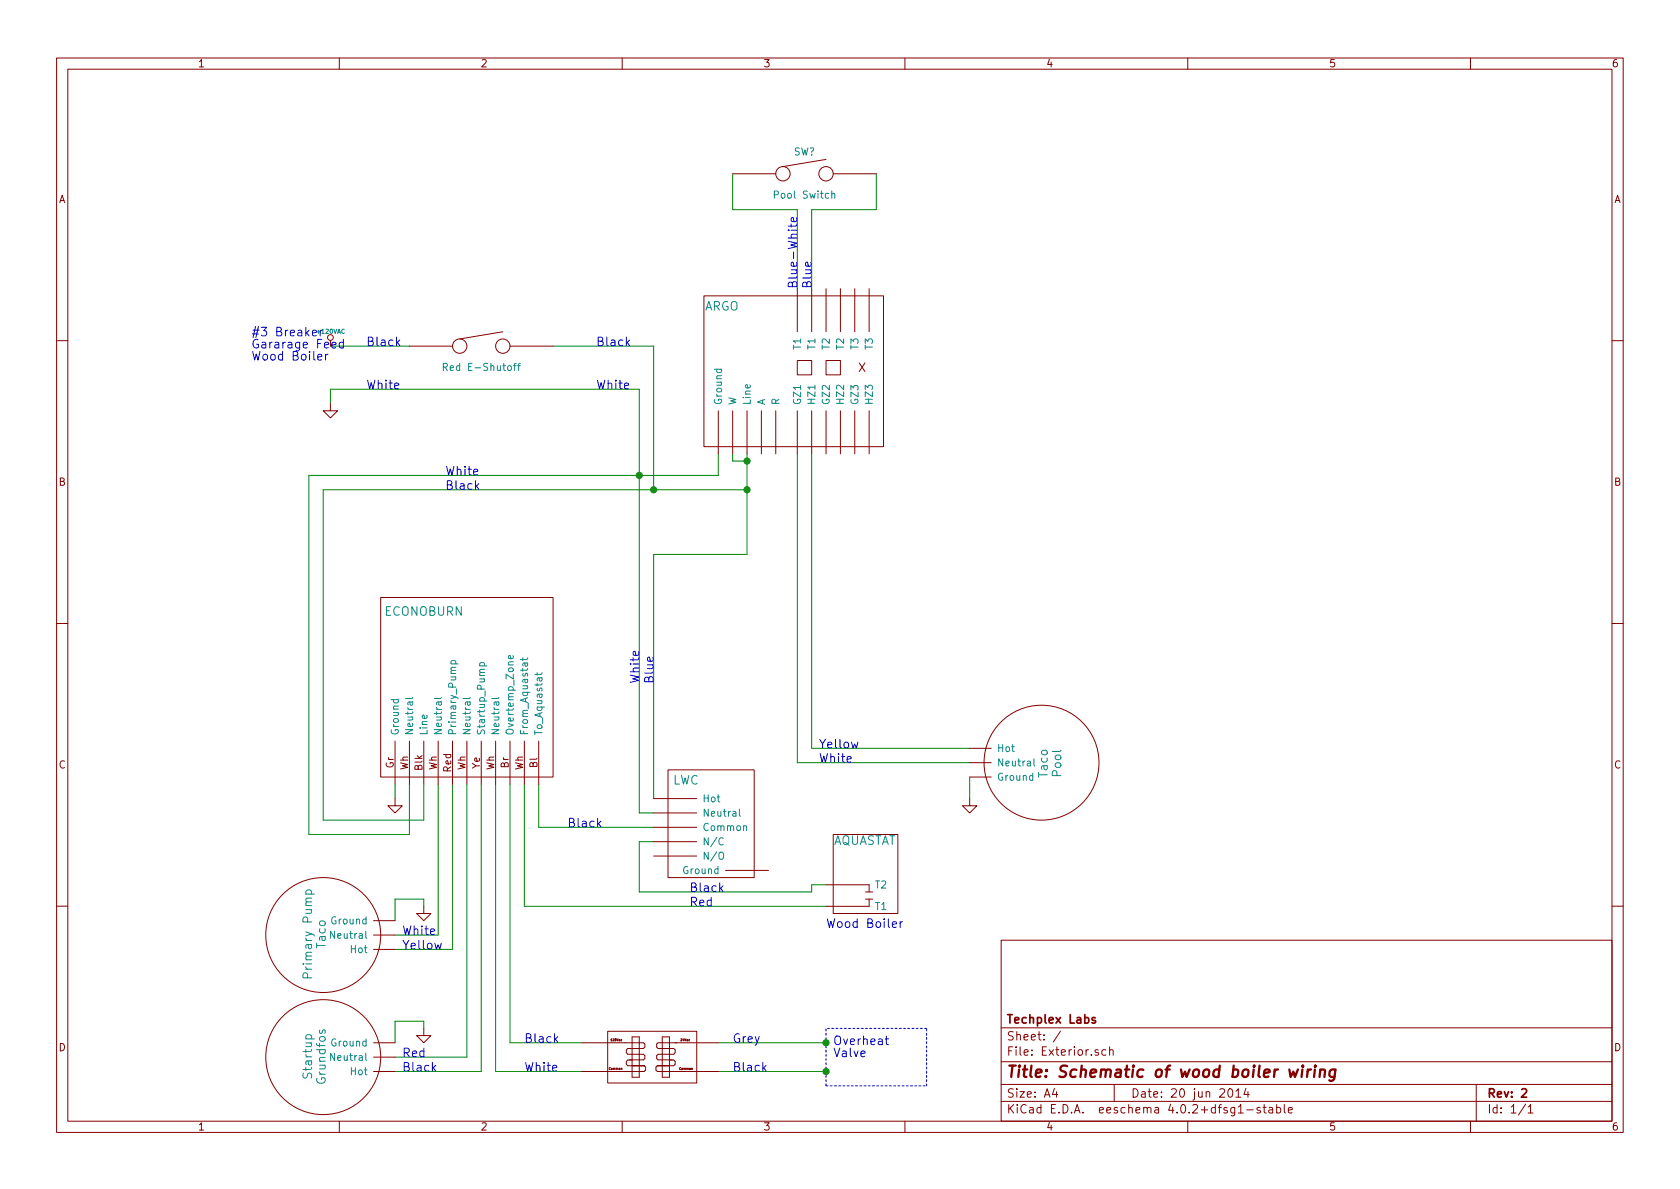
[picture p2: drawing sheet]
<svg xmlns="http://www.w3.org/2000/svg" width="297mm" height="210mm" viewBox="0 0 297 210" stroke-linecap="round" stroke-linejoin="round" font-family="sans-serif">
<g fill="none" stroke="#840000" stroke-width=".18">
<path d="M10 10.3h277v189.9h-277zM12 12.2h273v186.1h-273zM60 10.3v1.9M110 10.3v1.9M160 10.3v1.9M210 10.3v1.9M260 10.3v1.9M129.5 30.7h7.7M146 28.2l-7.6 1.3M147.3 30.7h7.6M88.9 58.7l-7.6 1.2M124.5 52.3h31.7v26.7h-31.7z"/>
<path d="M141 51v7.7M143.5 51v7.7M146 51v7.7M148.6 51v7.7M151.1 51v7.7M153.7 51v7.7M10 60.2h2M58.4 71.4v1.2h1.3l-1.3 1.3-1.3-1.3h1.3M72.4 61.2h7.6M90.2 61.2h7.6M127 72.6v7.7M129.5 72.6v7.7"/>
<path d="M132.1 72.6v7.7M134.6 72.6v7.7M137.2 72.6v7.7M141 63.7h2.5v2.6h-2.5zM141 72.6v7.7M143.5 72.6v7.7M146 63.7h2.6v2.6h-2.6zM146 72.6v7.7M148.6 72.6v7.7M151.1 72.6v7.7M153.7 72.6v7.7M285 60.2h2"/>
<path d="M10 110.3h2M67.3 105.7h30.5v31.7h-30.5zM285 110.3h2M69.8 131.1v7.6M72.4 131.1v7.6M74.9 131.1v7.6M77.5 131.1v7.6M80 131.1v7.6M82.5 131.1v7.6M85.1 131.1v7.6M87.6 131.1v7.6M90.2 131.1v7.6"/>
<path d="M92.7 131.1v7.6M95.2 131.1v7.6M118.1 136.1h15.2v19.1h-15.2zM171.4 137.4h3.9M171.4 132.3h3.9M171.4 134.9h3.9M69.8 141.2v1.3h1.3l-1.3 1.3-1.2-1.3h1.2M115.6 146.3h7.6M115.6 141.2h7.6M115.6 148.8h7.6M115.6 151.4h7.6M115.6 143.8h7.6"/>
<path d="M128.3 153.9h7.6M146 156.5h7.7v1.2M147.3 147.6h11.4v13.9h-11.4zM153 159h1.3M153 157.7h1.3M153.7 159v1.3h-7.7M171.4 141.2v1.3h1.3l-1.3 1.3-1.2-1.3h1.2M10 160.2h2M66 162.8h3.8M66 167.9h3.8M66 165.3h3.8M74.9 160.3v1.2h1.3l-1.3 1.3-1.2-1.3h1.2"/>
<path d="M177 166.3h108v32h-108zM285 160.2h2M60 198.3v1.9M66 184.4h3.8M66 189.5h3.8M66 186.9h3.8M74.9 181.9v1.2h1.3l-1.3 1.3-1.2-1.3h1.2M102.9 184.4h10.9l.2 .2v.6l-.2 .2h-2.8l-.3 .3v.5l.3 .2h2.8l.2 .3v.5l-.2 .2h-2.5M102.9 189.5h11M107.4 182.4h15.8v9.1h-15.8zM110 198.3v1.9M111.8 187.4h-.8l-.3 .3v.5l.3 .3h2.9h-2.1"/>
<path d="M111.8 183.4h1.2v7.1h-1.2zM113.9 188.5l.2 .2v.5l-.2 .3M116.2 189.5h10.8M116.2 188.5l-.2 .2v.5l.2 .3M117.1 183.4h1.3v7.1h-1.3zM118.4 187.4h.7l.3 .3v.5l-.3 .3h-2.9h2.2M127 184.4h-10.6l-.3 .2v.6l.3 .2h2.7l.3 .3v.5l-.3 .2h-2.7l-.3 .3v.5l.3 .2h2.5M160 198.3v1.9M177 194.8h108M177 191.8h108M177 187.8h108M177 181.8h108"/>
<path d="M186.4 192.5l-.3 1h.9M186.8 193v1M187.5 182.3l-1.3 2M194.2 185.7a.37 .37 0 0 0-.6 .1l.1 .2 .5 .2 .1 .1-.3 .3-.4-.1M195.5 185.7l-.4-.1-.3 .3 .1 .6 .2 .1 .4-.1M196.2 185.7l.2-.1 .4 .1v.9M196.2 185.1v1.5M197 191.8v3M210 198.3v1.9M217.2 192.7l.2-.2a.81 .81 0 0 1 .6 .6 .81 .81 0 0 1-.2 .8l-.2 .1a.79 .79 0 0 1-.4-1.3zM218.5 193l.4-.5v1.5M218.5 194h.9"/>
<path d="M218.9 196.8h.9M220.3 192.5l-.4 1h1M220.4 196.3h1.2M220.6 193v1M222.8 195.9a.37 .37 0 0 0-.6 .1l.1 .3 .5 .1 .1 .1-.2 .3-.5-.1M223.3 195.8h.6M223.5 195.3v1.3l.4 .2M224.4 195.9h.6v.9M225 196.2l-.5 .1-.2 .2 .2 .3 .5-.1M225.7 195.9l.5-.1 .2 .3-.1 .6h-.6M225.7 195.3v1.5M227.1 195.3v1.3l.2 .2"/>
<path d="M227.8 196.3l.7-.1-.1-.3-.4-.1-.2 .2 .1 .7h.5M260 198.3v1.9M261 191.8v6.5M269.7 195.2l-1.2 2M270.2 195.8l.4-.5v1.5M270.2 196.8h.8"/>
<circle cx="138.4" cy="30.7" r="1.27"/>
<circle cx="146" cy="30.7" r="1.27"/>
<circle cx="58.4" cy="59.7" r=".51"/>
<circle cx="81.3" cy="61.2" r="1.27"/>
<circle cx="88.9" cy="61.2" r="1.27"/>
<circle cx="184.1" cy="134.9" r="10.2"/>
<circle cx="57.1" cy="165.3" r="10.2"/>
<circle cx="57.1" cy="186.9" r="10.2"/>
</g>
<path d="M193.6 180a.37 .37 0 0 0-.5 .1v.3l.5 .1 .1 .1-.2 .3-.4-.1M269.1 192.7l.2-.2h.3l.3 .5-.9 1h.9" fill="none" stroke="#840000" stroke-width=".3"/>
<path d="M228 189.1l.2 1.3 .5-.9 .3 .9 .5-1.3M230.3 189.1l-.2 1.3M230.4 188.4l-.1 .2 .2-.1-.1-.1-.1 .2M231.2 189.1l-.1 1.3M231.8 189.1a.54 .54 0 0 0-.6 .4M232.5 189.1l-.2 1.3M232.6 188.4l-.1 .2 .2-.1-.1-.1-.1 .2M233.4 189.3a.52 .52 0 0 1 .9 .1l-.1 1M233.5 189.1l-.2 1.3M236.1 189.1l-.2 1.6a.6 .6 0 0 1-.9 .3M236.1 189.2a.7 .7 0 0 0-1 .3v.8l.3 .1 .6-.1" fill="none" stroke="#840000" stroke-width=".41"/>
<g fill="none" stroke="#0000c2" stroke-width=".18">
<path d="M139.9 39.6v.6M140.8 38.5l.1 .5-.2 .2-.7-.1v-.6l.2-.1 .2 .8M140.9 39.6l-.2 .4h-1.3M55.2 58.9l.8-.2-.1-.2-.4-.1-.3 .2 .1 .7h.6M56.6 58.4v1M56.2 63.2l.7-.2-.1-.3h-.4l-.2 .2 .1 .7h.5M57.6 62.7v1M58 62.7h-.3l-.1 .3M60.7 60.6a.48 .48 0 0 0-.7 .1v.7a.48 .48 0 0 0 .7 .1M60.7 60v1.5M157.8 163.5l.7-.2-.1-.2-.4-.1-.2 .2 .1 .7h.5M159.2 163v1"/>
<path d="M159.6 163l-.3 .1-.1 .2M156.5 183.7h.6M156.7 183.2v1.3l.4 .2"/>
</g>
<g fill="none" stroke="#008400" stroke-width=".18">
<path d="M129.5 30.7v6.4h11.5v13.9M154.9 30.7v6.4h-11.4v13.9M58.4 71.4v-2.6h54.6v75h2.6M58.4 61.2h14M97.8 61.2h17.8v25.4M127 80.3v3.8h-72.4v63.5h17.8v-8.9M129.5 80.3v1.2h2.6M132.1 86.6h-75v58.4h17.8v-6.3M132.1 80.3v17.7h-16.5v43.2M141 80.3v54.6h30.4M143.5 80.3v52h27.9M69.8 138.7v2.5"/>
<path d="M77.5 138.7v26.6h-7.7M80 138.7v29.2h-10.2M82.5 138.7v48.2h-12.7M85.1 138.7v50.8h-15.3M87.6 138.7v50.8h15.3M90.2 138.7v45.7h12.7M92.7 138.7v21.6h53.3M95.2 138.7v7.6h20.4M171.4 137.4v3.8M115.6 148.8h-2.6v8.9h30.5v-1.2h2.5M74.9 160.3v-1.3h-5.1v3.8M74.9 181.9v-1.3h-5.1v3.8"/>
<path d="M127 184.4h19M127 189.5h19"/>
</g>
<g fill="#008400" stroke="#008400" stroke-width=".25">
<circle cx="132.1" cy="81.5" r=".51"/>
<circle cx="132.1" cy="86.6" r=".51"/>
<circle cx="113" cy="84.1" r=".51"/>
<circle cx="115.6" cy="86.6" r=".51"/>
<circle cx="146" cy="189.5" r=".51"/>
<circle cx="146.1" cy="184.4" r=".51"/>
</g>
<path d="M146 192v-10.1M146 192h17.8M163.8 192v-10.1M163.8 181.9h-17.8" fill="none" stroke="#0000c2" stroke-width=".18" stroke-dasharray=".3 .4"/>
<g fill="none" stroke="#008484" stroke-width=".18">
<path d="M147.1 34.3l.1-.1 .3 .1 .1 .7M147.1 33.8v1.2M78.4 64.9l.6-.1v-.4l-.6-.1v1.2M78.7 64.9l.4 .6M90.8 64.7h.5M91.3 64.3l-.3 .1v1.1M91.5 64.7h.5M92 64.3l-.3 .1v1.1M79.7 117.4h1.3M79.8 117.4l-.1-.4 .3-.2 .5 .1v.5M84.8 117.7h1.3M84.9 117.7l-.1-.3 .3-.3 .5 .2v.4"/>
<path d="M90.7 115.9l.1 .4-.2 .2-.6-.1v-.5h.2l.1 .6M92.4 116.3v.5M92.7 117.2l.2 .6h.1l.3-.2-.1-.4M93.3 117.2l-.8 .1v.5M93.3 116.3l-.2 .3h-1.1M95 118.9v.5M95.8 118.9l-.2 .3h-1M73 123.3l-.2 .2h-1.1M78.1 123.3l-.2 .2h-1.1M83.1 123.3l-.2 .2h-1M88.2 123.3l-.2 .2h-1.1M182.8 134.2v1l.2 .3"/>
<path d="M54.1 158.1h1.5M54.2 158.1a.48 .48 0 0 1 0-.7h.7a.48 .48 0 0 1 .1 .7M127.2 150.9l.2-.2h.4a.83 .83 0 0 1-.2 1.3 .44 .44 0 0 1-.5-.5zM127.9 148.3a.5 .5 0 0 0-.7 0 .5 .5 0 0 0-.1 .6l.1 .3a.41 .41 0 0 0 .7 .1M130.7 143.1v1l.2 .2M131.5 146.1l.1-.1 .4 .1v.8M54.2 183.7a.48 .48 0 0 1 0-.6h.7a.48 .48 0 0 1 .1 .6M56.6 182.2l-.1 .3 .2 .2h.2l.2-.5h.3v.5"/>
</g>
<text font-size="2.8" fill="#840000" x="178" y="190.5">Title: Schematic of wood boiler wiring</text>
<g font-size="2.1" fill="#0000c2">
<text x="141" y="51" transform="rotate(-90 141 51)">Blue-White</text>
<text x="143.5" y="51" transform="rotate(-90 143.5 51)">Blue</text>
<text x="44.4" y="59.5">#3 Breaker</text>
<text x="44.4" y="63.7">Wood Boiler</text>
<text x="64.8" y="61.2">Black</text>
<text x="105.4" y="61.2">Black</text>
<text x="64.8" y="68.8">White</text>
<text x="105.4" y="68.8">White</text>
<text x="78.7" y="86.6">Black</text>
<text x="78.7" y="84.1">White</text>
<text x="113" y="120.9" transform="rotate(-90 113 120.9)">White</text>
<text x="115.6" y="120.9" transform="rotate(-90 115.6 120.9)">Blue</text>
<text x="144.8" y="134.9">White</text>
<text x="144.8" y="132.3">Yellow</text>
<text x="100.3" y="146.3">Black</text>
<text x="121.9" y="160.3">Red</text>
<text x="121.9" y="157.7">Black</text>
<text x="71.1" y="167.9">Yellow</text>
<text x="71.1" y="165.3">White</text>
<text x="146" y="164.1">Wood Boiler</text>
<text x="92.7" y="184.4">Black</text>
<text x="129.5" y="184.4">Grey</text>
<text x="147.3" y="184.8">Overheat</text>
<text x="71.1" y="189.5">Black</text>
<text x="71.1" y="186.9">Red</text>
<text x="92.7" y="189.5">White</text>
<text x="129.5" y="189.5">Black</text>
<text x="147.3" y="186.9">Valve</text>
</g>
<g font-size="2.1" fill="#008484">
<text x="124.5" y="54.9">ARGO</text>
<text x="68" y="108.9">ECONOBURN</text>
<text x="185.2" y="137.5" transform="rotate(-90 185.2 137.5)">Taco</text>
<text x="187.7" y="137.3" transform="rotate(-90 187.7 137.3)">Pool</text>
<text x="118.9" y="138.7">LWC</text>
<text x="147" y="149.4">AQUASTAT</text>
<text x="57.6" y="167.7" transform="rotate(-90 57.6 167.7)">Taco</text>
<text x="55.2" y="172.4" transform="rotate(-90 55.2 172.4)">Primary Pump</text>
<text x="55.2" y="190.5" transform="rotate(-90 55.2 190.5)">Startup</text>
<text x="57.6" y="191.6" transform="rotate(-90 57.6 191.6)">Grundfos</text>
</g>
<g font-size="2.1" fill="#840000">
<text x="44.4" y="61.6">Gararage Feed</text>
<text x="151.7" y="65.8">X</text>
<text x="178" y="184">Sheet: /</text>
<text x="178" y="181">Techplex Labs</text>
<text x="178" y="186.7">File: Exterior.sch</text>
<text x="178" y="196.9">KiCad E.D.A. eeschema 4.0.2+dfsg1-stable</text>
<text x="178" y="194.1">Size: A4</text>
<text x="200" y="194.1">Date: 20 jun 2014</text>
<text x="263" y="194.1">Rev: 2</text>
<text x="263" y="196.9">Id: 1/1</text>
</g>
<g font-size="1.8" fill="#840000">
<text x="35" y="11.9">1</text>
<text x="85" y="11.9">2</text>
<text x="135" y="11.9">3</text>
<text x="185" y="11.9">4</text>
<text x="235" y="11.9">5</text>
<text x="285" y="11.9">6</text>
<text x="10.4" y="35.9">A</text>
<text x="285.4" y="35.9">A</text>
<text x="10.4" y="85.9">B</text>
<text x="285.4" y="85.9">B</text>
<text x="10.4" y="135.9">C</text>
<text x="69.6" y="135.9" transform="rotate(-90 69.6 135.9)">Gr</text>
<text x="72.1" y="136.2" transform="rotate(-90 72.1 136.2)">Wh</text>
<text x="74.7" y="136.2" transform="rotate(-90 74.7 136.2)">Blk</text>
<text x="77.2" y="136.2" transform="rotate(-90 77.2 136.2)">Wh</text>
<text x="79.8" y="136.5" transform="rotate(-90 79.8 136.5)">Red</text>
<text x="82.3" y="136.2" transform="rotate(-90 82.3 136.2)">Wh</text>
<text x="84.8" y="135.9" transform="rotate(-90 84.8 135.9)">Ye</text>
<text x="87.4" y="136.2" transform="rotate(-90 87.4 136.2)">Wh</text>
<text x="89.9" y="135.8" transform="rotate(-90 89.9 135.8)">Br</text>
<text x="92.5" y="136.2" transform="rotate(-90 92.5 136.2)">Wh</text>
<text x="95" y="135.8" transform="rotate(-90 95 135.8)">Bl</text>
<text x="285.4" y="135.9">C</text>
<text x="10.4" y="185.9">D</text>
<text x="285.4" y="185.9">D</text>
<text x="35" y="199.9">1</text>
<text x="85" y="199.9">2</text>
<text x="135" y="199.9">3</text>
<text x="185" y="199.9">4</text>
<text x="235" y="199.9">5</text>
<text x="285" y="199.9">6</text>
</g>
<g font-size="1.8" fill="#008484">
<text x="140.3" y="27.5">SW?</text>
<text x="137.2" y="35.1">Pool Switch</text>
<text x="79.2" y="65.6">Red E-Shutoff</text>
<text x="141.6" y="61.7" transform="rotate(-90 141.6 61.7)">T1</text>
<text x="144.1" y="61.7" transform="rotate(-90 144.1 61.7)">T1</text>
<text x="146.7" y="61.7" transform="rotate(-90 146.7 61.7)">T2</text>
<text x="149.2" y="61.7" transform="rotate(-90 149.2 61.7)">T2</text>
<text x="151.8" y="61.7" transform="rotate(-90 151.8 61.7)">T3</text>
<text x="154.3" y="61.7" transform="rotate(-90 154.3 61.7)">T3</text>
<text x="127.6" y="71.6" transform="rotate(-90 127.6 71.6)">Ground</text>
<text x="130.2" y="71.6" transform="rotate(-90 130.2 71.6)">W</text>
<text x="132.7" y="71.6" transform="rotate(-90 132.7 71.6)">Line</text>
<text x="135.3" y="71.6" transform="rotate(-90 135.3 71.6)">A</text>
<text x="137.8" y="71.6" transform="rotate(-90 137.8 71.6)">R</text>
<text x="141.6" y="71.6" transform="rotate(-90 141.6 71.6)">GZ1</text>
<text x="144.1" y="71.6" transform="rotate(-90 144.1 71.6)">HZ1</text>
<text x="146.7" y="71.6" transform="rotate(-90 146.7 71.6)">GZ2</text>
<text x="149.2" y="71.6" transform="rotate(-90 149.2 71.6)">HZ2</text>
<text x="151.8" y="71.6" transform="rotate(-90 151.8 71.6)">GZ3</text>
<text x="154.3" y="71.6" transform="rotate(-90 154.3 71.6)">HZ3</text>
<text x="70.5" y="130" transform="rotate(-90 70.5 130)">Ground</text>
<text x="73" y="130" transform="rotate(-90 73 130)">Neutral</text>
<text x="75.6" y="130" transform="rotate(-90 75.6 130)">Line</text>
<text x="78.1" y="130" transform="rotate(-90 78.1 130)">Neutral</text>
<text x="80.6" y="130" transform="rotate(-90 80.6 130)">Primary_Pump</text>
<text x="83.2" y="130" transform="rotate(-90 83.2 130)">Neutral</text>
<text x="85.7" y="130" transform="rotate(-90 85.7 130)">Startup_Pump</text>
<text x="88.3" y="130" transform="rotate(-90 88.3 130)">Neutral</text>
<text x="90.8" y="130" transform="rotate(-90 90.8 130)">Overtemp_Zone</text>
<text x="93.3" y="130" transform="rotate(-90 93.3 130)">From_Aquastat</text>
<text x="95.9" y="130" transform="rotate(-90 95.9 130)">To_Aquastat</text>
<text x="176.3" y="133">Hot</text>
<text x="176.3" y="135.5">Neutral</text>
<text x="124.2" y="141.9">Hot</text>
<text x="176.3" y="138">Ground</text>
<text x="124.2" y="146.9">Common</text>
<text x="124.2" y="149.5">N/C</text>
<text x="124.2" y="144.4">Neutral</text>
<text x="120.9" y="154.6">Ground</text>
<text x="124.2" y="152">N/O</text>
<text x="154.7" y="160.9">T1</text>
<text x="154.7" y="157.1">T2</text>
<text x="58.6" y="163.4">Ground</text>
<text x="58.9" y="166">Neutral</text>
<text x="62.1" y="168.5">Hot</text>
<text x="58.6" y="185">Ground</text>
<text x="58.9" y="187.6">Neutral</text>
<text x="62.1" y="190.1">Hot</text>
</g>
<text font-size="1.1" fill="#008484" x="56.1" y="59">+120VAC</text>
<g font-size=".5" fill="#840000">
<text x="108.1" y="184.1">120Vac</text>
<text x="120.4" y="184.1">24Vac</text>
<text x="107.7" y="189.2">Common</text>
<text x="120.1" y="189.2">Common</text>
</g>
</svg>
